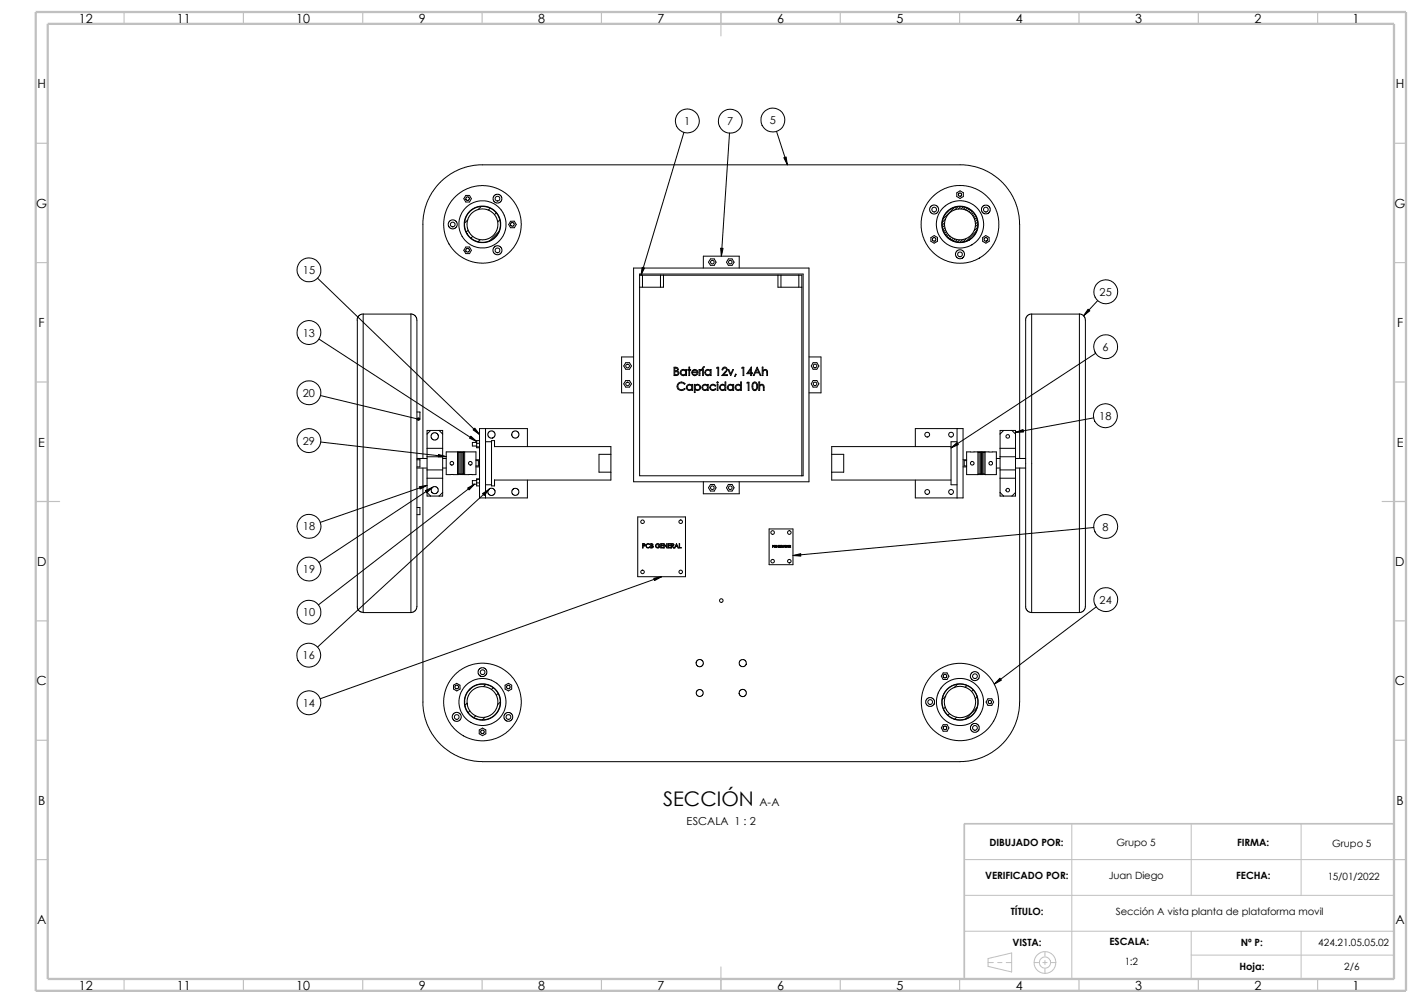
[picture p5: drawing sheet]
<svg xmlns="http://www.w3.org/2000/svg" width="420mm" height="297mm" viewBox="0 0 420 297" stroke-linecap="round" stroke-linejoin="round" font-family="sans-serif">
<g fill="none" stroke="#c0c0c0" stroke-width=".3">
<path d="M285.6 254.6h127.3M285.6 243.9h127.3v46h-127.3zM317.5 243.9v46M352.8 243.9v21.2M385.4 243.9v21.2M285.6 275.8h127.3M285.6 265.1h127.3M352.8 275.8v14.1M385.4 275.8v14.1M292.7 285h1.5M292.7 283.8l6.9-1.6v5.6l-6.9-1.6zM295.5 285h1.3"/>
<path d="M298 285h1.6M306.3 285h1.3M308.9 285h1.2M309.5 281.8v1.3M309.5 284.4v1.3M309.5 286.9v1.3M311.4 285h1.4M352.8 282.8h60.1"/>
<circle cx="309.5" cy="285" r="3.2"/>
<circle cx="309.5" cy="285" r="1.68"/>
</g>
<g fill="none" stroke="#c0c0c0" stroke-width=".34">
<path d="M36.7 3.6v3.5M72.1 3.6v3.5M107.4 3.6v3.5M142.8 3.6v3.5M178.1 3.6v3.5M213.5 3.6v7M248.9 3.6v3.5M284.2 3.6v3.5M319.6 3.6v3.5M354.9 3.6v3.5M390.3 3.6v3.5M10.6 42.4h3.5"/>
<path d="M412.9 42.4h3.5M10.6 77.8h3.5M412.9 77.8h3.5M10.6 113.1h3.5M412.9 113.1h3.5M10.6 148.5h7.1M409.4 148.5h7M10.6 183.9h3.5M412.9 183.9h3.5M10.6 219.2h3.5M412.9 219.2h3.5M10.6 254.6h3.5"/>
<path d="M412.9 254.6h3.5M36.7 289.9v3.5M72.1 289.9v3.5M107.4 289.9v3.5M142.8 289.9v3.5M178.1 289.9v3.5M213.5 286.3v7.1M248.9 289.9v3.5M284.2 289.9v3.5M319.6 289.9v3.5M354.9 289.9v3.5M390.3 289.9v3.5"/>
</g>
<path d="M412.9 243.9h-127.3v46" fill="none" stroke="#c0c0c0" stroke-width=".47"/>
<path d="M10.6 3.6h405.8v289.8h-405.8zM14.1 7.1h398.8v282.8h-398.8z" fill="none" stroke="#c0c0c0" stroke-width=".68" stroke-linecap="butt"/>
<g fill="none" stroke="#000" stroke-width=".3">
<path d="M202.6 39.2l-12.7 42.3M216.1 39.4l-2.4 36.5M230 38.9l3.2 9.9M138 57.9h1.1l.5 .9-.5 1h-1.1l-.6-1zM146.2 59.5l-.1-1 .6-.8 1-.2 .8 .7 .1 .9-.6 .9-1 .1-.8-.6M283.4 57.1l1-.6 .9 .6v1.1l-.9 .6-1-.6zM125.2 66.4l.2-2.3 1-4 1.4-2.9 1.6-2.1 2.1-2.2 3.2-2.1 3.1-1.3 2.7-.6 144.9-.1 3.4 .6 1.9 .6 3.8 2 2 1.6 1.4 1.5 1.4 1.9 1.3 2.5 .6 1.8 .6 2.8 .2 2.4v69.3M125.3 66.5v69.3M132.9 67.1l-.1-1 .6-.8 1.1-.1 .8 .5 .1 1.1-.6 .8-1.1 .1-.7-.6M136.9 70l-.9-2.5 .1-2.7 1.1-2.5 2.1-1.9 2.5-.9 2.8 .1 2.4 1.2 1.9 2.1 .9 2.5-.1 2.7-1.2 2.5-2 1.9-2.5 .9-2.8-.2-2.4-1.1-1-.9-.9-1.2M138 73.2h1.1l.5 .9-.5 1h-1.1l-.6-1zM138 68.5h.1"/>
<path d="M138.6 65.1l-.9 .9M138.6 68.2l-.5 .5M138.8 69.7v.1M138.9 68.8l1.1 1.2 1.7 .9 1.8 .1 1.7-.6 1.2-1 .9-1.8 .1-1.7-.5-1.8-1.5-1.5-1.6-.7h-1.8l-1.5 .6-1.4 1.4-.7 1.7v1.7l.6 1.5M140 70l-.5 .5M142.2 71l-.6 .6M142.5 61.2l-.9 .9M145.2 61.7l-.6 .5M146.2 74.8l-.1-1.1 .5-.8 1.1-.1 .8 .6 .1 1.1-.6 .8-1 .1-.8-.6M147 63l-.5 .5M147.8 64.4h.1M147.8 68.5l-2.8 2.9"/>
<path d="M148 65.1l-.6 .6M148.5 62.2h.1M149.4 63.8h.1M151.2 65.5h1.1l.6 1-.5 .9h-1.2l-.5-.9zM187.7 79.4h51.9v63.3h-51.9zM208.3 79.4v-3.5h10.6v3.5M210.4 76.7h1.1l.6 .9-.6 1h-1.1l-.6-1zM215.7 76.7h1.1l.6 .9-.6 1h-1.1l-.5-1zM275.7 70.4l1-.6 1 .5v1.2l-1 .5-1-.5zM279.7 66.8l-.6 .6M279.8 66l-.7 .7M279.9 67.5l-.6 .5"/>
<path d="M280 64.9l-.9 1M280 68.1l-.5 .5M280.1 61h.1M280.3 68.6l-.6 .5M280.6 69.1l-.5 .5M280.9 62.4l-.6 .6M280.9 69.6l-.5 .5M281.3 69.9l-.5 .5M281.6 60.1h.1M281.7 61.9h.1M281.8 70.3l-.5 .5M282.3 70.6l-.5 .5"/>
<path d="M282.7 61.4l-3.4 3.5M282.8 70.8l-.5 .6M283 61.3h.1M283.5 71l-.6 .6M283.7 61.2l-.9 .9M284.2 71.1l-.7 .6M284.6 61.2l-.8 .7M285 71l-.7 .8M285.3 61.3l-.7 .6M285.7 71.6h.1M285.9 61.4l-.6 .6M286.1 70.7l-1 1"/>
<path d="M286.5 61.6l-.6 .6M287 61.9l-.5 .5M287.5 62.2l-.5 .5M287.9 62.6l-.5 .5M288.3 62.9l-.5 .6M288.7 63.4l-.5 .5M289 63.9l-.5 .5M289.2 64.4l-.5 .6M289.3 68.3l-3.1 3.2M289.4 65l-.6 .6M289.6 65.7l-.7 .6M289.6 67.3l-1 1"/>
<path d="M289.6 66.4l-.7 .7M291 70.4l1-.6 .9 .5 .1 1.2-1 .5-1-.5zM94.1 82.4l47.9 46.3M105.8 94.8v85.2l.7 1 1.1 .4M107.6 93l-1.2 .4-.5 .7-.2 .7M107.6 93v88.4h14.1M107.6 93h14.1v88.4M121.7 93l.6 .1 .8 .5 .4 1.2v84.8l-.1 .7-.5 .7-1.2 .4M189.4 81.2h48.5v59.7h-48.5zM189.4 81.5h48.1v59.4M190.3 81.5v3.5M195.6 81.5v3.5"/>
<path d="M196.5 81.5v3.5h-7.1M230.4 81.5v3.5h7.1M231.3 81.5v3.5M236.6 81.5v3.5M305.6 93h14.1v88.4M305.6 93l-.7 .1-.7 .5-.4 1.2v85.2l.6 1 1.2 .4M305.6 93v88.4M319.7 93l.6 .1 .8 .5 .4 1.2v84.8l-.1 .7-.6 .7-1.1 .4M325.1 89l-4.2 4.5M94.5 100.4l46.7 30.3M95 117.1l28.9 7M185.3 107.4h1.1l.6 1-.6 .9h-1.1l-.6-.9z"/>
<path d="M185.3 112.7h1.1l.6 1-.6 .9h-1.1l-.6-.9zM187.7 105.7h-3.6v10.6h3.6M199.6 108.8h.5a.64 .64 0 0 1 .7 .3 .64 .64 0 0 1-.2 .8 .68 .68 0 0 1 .5 .8 .68 .68 0 0 1-.8 .5h-.7zM199.9 109l.7 .1v.5l-.7 .2zM199.9 110.1a.55 .55 0 0 1 .7 0 .55 .55 0 0 1 0 .8l-.7 .1zM201 113.4a1.36 1.36 0 0 1 1.9 .2l-.2 .2a1.09 1.09 0 0 0-1.6-.2 1.09 1.09 0 0 0 0 1.6 1.09 1.09 0 0 0 1.6-.2l.2 .1a1.3 1.3 0 0 1-1.9 .2 1.3 1.3 0 0 1 0-1.9zM201.8 109.6a.9 .9 0 0 1 1.3 .2v-.4h.2v1.8h-.2v-.3a.93 .93 0 0 1-1.4 .1 .93 .93 0 0 1 .1-1.4zM203.6 114a.9 .9 0 0 1 1.3 .2v-.4h.2v1.8h-.2v-.3a.93 .93 0 0 1-1.3 .1 .93 .93 0 0 1 0-1.4zM204 108.7h.3v.7h.3v.2h-.3v1.6h-.3v-1.6h-.2v-.2h.2zM205.1 109.7a.91 .91 0 0 1 1-.2 .91 .91 0 0 1 .6 .9h-1.6l.4 .6 1.1-.3a.91 .91 0 0 1-1.3 .4 .91 .91 0 0 1-.2-1.4zM205.4 109.8l.6-.2 .5 .6h-1.4zM205.7 113.8h.2v.4a.92 .92 0 0 1 1.3-.2 .92 .92 0 0 1 0 1.4 .92 .92 0 0 1-1.3-.1v.9h-.2z"/>
<path d="M207.1 109.4h.2v.3l.6-.2a.8 .8 0 0 0-.6 1.1v.6h-.2zM208.1 109.4h.2v1.8h-.2zM208.2 114a.9 .9 0 0 1 1.3 .2v-.4h.3v1.8h-.3v-.3a.93 .93 0 0 1-1.3 .1 .93 .93 0 0 1 0-1.4zM208.3 108.6h.4l-.7 .5zM209.1 109.6a.9 .9 0 0 1 1.3 .2v-.4h.2v1.8h-.2v-.3a.93 .93 0 0 1-1.4 .1 .93 .93 0 0 1 .1-1.4zM210.6 114a1.01 1.01 0 0 1 1.4 .2l-.2 .1a.75 .75 0 0 0-1.1-.2 .75 .75 0 0 0 0 1.2 .75 .75 0 0 0 1.1-.2l.2 .1a.95 .95 0 0 1-1.4 .2 .95 .95 0 0 1 0-1.4zM212.4 108.8h.5v2.4h-.3v-2.2h-.3zM212.4 113.8h.2v1.8h-.2zM213.4 114a.9 .9 0 0 1 1.4 .2v-1.1h.2v2.5h-.2v-.3a.93 .93 0 0 1-1.4 .1 .93 .93 0 0 1 0-1.4zM214.2 108.9a.82 .82 0 0 1 1.2 .3 .82 .82 0 0 1-.5 1.1l-.6 .7h1.1v.2h-1.6a2.8 2.8 0 0 0 1.4-1.8 .55 .55 0 0 0-.6-.4 .55 .55 0 0 0-.5 .5h-.2zM215.6 109.4h.3l.6 1.3 .5-1.3h.3l-.9 1.8zM215.8 114a.85 .85 0 0 1 1.2 .2v-.4h.3v1.8h-.3v-.3a.92 .92 0 0 1-1.3 .1 .92 .92 0 0 1 .1-1.4z"/>
<path d="M216.4 111.2h.1M217.8 110.8l.3 .1-.4 .6zM218.1 114a.9 .9 0 0 1 1.3 .2v-1.1h.2v2.5h-.2v-.3a.93 .93 0 0 1-1.4 .1 .93 .93 0 0 1 .1-1.4zM219.8 108.8h.5v2.4h-.2v-2.2h-.4zM221.4 113.2h.4v2.4h-.2v-2.2h-.4zM222.3 109.3v1.1h-.7zM222.5 108.7v1.7h.3v.3h-.3v.5h-.2v-.5h-1.1zM223.1 113.2h.3a1.27 1.27 0 0 1 1 1.2 1.27 1.27 0 0 1-1 1.3 1.76 1.76 0 0 1-.3-2.5zM223.1 113.6l.5-.2a1.08 1.08 0 0 1 .6 1 1.08 1.08 0 0 1-.8 1l-.4-.7zM224.2 108.8l1.2 2.4h-.2l-.4-.8h-1.1l-.3 .8h-.3zM224.3 109.3l.4 .9h-.9zM224.7 113.1h.3v1.1a.72 .72 0 0 1 1.1-.2l.2 .4v1.2h-.2v-.8a.62 .62 0 0 0-.7-.8 .62 .62 0 0 0-.4 1v.6h-.3z"/>
<path d="M225.8 108.7h.2v1.1l.7-.4 .5 .3 .1 1.5h-.2v-.8a.63 .63 0 0 0-.7-.8 .63 .63 0 0 0-.4 1v.6h-.2zM239.6 105.7h3.6v10.6h-3.6M240.8 107.4h1.1l.6 1-.6 .9h-1.1l-.5-.9zM240.8 112.7h1.1l.6 1-.6 .9h-1.1l-.5-.9zM324.5 104.6l-42.8 28M95 130.9l37.2 4.3M123.5 122h.9v.4v1.7h-.9M123.5 136.1h.9M123.5 135.8h3M123.5 138.6h3M124.4 136.1v.1M124.4 136.2v2.1h-.9"/>
<path d="M125.3 138.6l.1 71.7 1 3.9 1.6 3.1 2.7 3.4 2 1.6 2 1.3 3.7 1.4 4.5 .6h141.5l2.3-.2 4-1 2.9-1.5 2.1-1.5 2.2-2.2 1.4-1.9 1.3-2.5 .8-2.4 .6-4.5v-69.3M126.5 132.8h4.6M126.5 135.3h4.6M126.5 139.1h4.6M126.5 132.8v-5.3h4.6v5.3M126.5 135.3v3.8M126.5 132.8v2.5M126.5 139.1v2.5M127.6 127.5l-1.1 1M130 127.5l1.1 1M131.1 132.8v2.5M131.1 139.1v2.5"/>
<path d="M131.1 135.8h1.1M131.1 138.6h1.1M131.1 135.3v3.8M135.5 133.8h-3.3v6.7h3.3M135.5 133.8v6.7M135.5 133.8l.2 .2 .1-.2M135.8 133.8v6.7M135.9 133.8l.2 .2 .1-.2M136.2 133.8l.2 .2 .2-.2M136.2 133.8v6.7M136.6 133.8v6.7M136.6 133.8l.1 .2 .2-.2v6.7"/>
<path d="M136.9 133.8l.2 .2 .2-.2M137.3 133.8l.2 .2 .1-.2M137.3 133.8v6.7l.2-.1 .1 .1M137.6 133.8h3.4v6.7h-3.4M137.6 133.8v6.7M141 136.4h.7v1.6h-.7M141 136.1h1M141 138.3h1M141.2 131h-1.3v1.1h1.3M141.2 131.3h.8M141.2 132.3h.8M142 130.5h-.8v2.1h.8"/>
<path d="M143.8 130.8h1.8M143.8 126.9v20.5M146.5 132.2h34.4v2.3M146.5 132.3v-1.8h-.9v13.4h.9v-1.8M156.2 132.2v-5.3h-14.2v20.5h14.2v-5.2M180.9 139.8v2.4h-34.4M180.9 134.5h-3.5v5.3h3.5M180.9 134.5v5.3M246.3 139.8v2.4h35.4M246.3 134.5h3.6v5.3h-3.6M246.3 134.5v5.3M271.1 132.2v-5.3h14.1v20.5h-14.1v-5.2"/>
<path d="M281.7 132.2h-35.4v2.3M283.5 130.8h-1.8v12.8h1.8M283.5 126.9v20.5M285.2 136.1h1.1M285.2 138.3h1.1M286.3 136.4h-.7v1.6h.7M289.6 133.8v6.7M289.6 133.8l-3.3 .1v6.6h3.3M289.6 133.8l.2 .2 .2-.2v6.7M290 133.8l.2 .2 .2-.2M290.4 133.8v6.7v-.1l.3 .1M290.4 133.8l.1 .2 .2-.2"/>
<path d="M290.7 133.8v6.7M290.7 133.8l.2 .2 .1-.2M291 133.8v6.7M291.1 133.8l.2 .2 .1-.2M291.4 133.8v6.7M291.4 133.8l.2 .2 .2-.2M291.8 133.8v6.7M291.8 133.8h3.3v6.7h-3.3M295.1 135.8h1.1M295.1 138.6h1.1M296.2 132.8v2.5M296.2 139.1v2.5"/>
<path d="M296.2 132.8h4.6M296.2 135.3h4.6M296.2 139.1h4.6M296.2 132.8v-5.3h4.6v5.3M296.2 135.3v3.8M297.3 127.5l-1.1 1M299.7 127.5l1.1 1M300.8 135.8h3M300.8 138.6h3M300.8 135.3v3.8M300.8 132.8v2.5M300.8 139.1v2.5"/>
<path d="M323.9 123.7l-23.1 4.3M123.5 150.3h.9v2.1h-.9M126.5 141.6h4.6M126.5 141.6v5.3h4.6v-5.3M126.5 145.8l1.1 1.1M126.5 143.7l-31.6 11M128.1 144.3l-33.6 22.2M131.1 145.8l-1.1 1.1M135.5 140.5l.1-.1 .2 .1M135.8 140.5l.1-.2 .4 .2M136.2 140.5l.1-.1 .3 .1M136.6 140.5v-.1l.3 .1"/>
<path d="M136.9 140.5l.1-.2 .3 .2M140.5 143.4l-46.2 35.7M141.2 142.3h-1.3v1.1h1.3M141.2 143h.8M141.2 141.9h.8M142 141.8h-.8v2.1h.8M143.8 143.6h1.8M144.9 144.9l-50.8 46.7M188.9 153.1h14.1v17.7h-14.1zM208.3 142.7v3.5h10.6v-3.5M210.4 143.5h1.1l.6 .9-.6 1h-1.1l-.6-1zM215.7 143.5h1.1l.6 .9-.6 1h-1.1l-.5-1z"/>
<path d="M227.8 156.6h7.1v10.6h-7.1zM289.6 140.5l.1-.1 .3 .1M290 140.5l.1-.2 .3 .2M290.7 140.5v-.1l.3 .1M291 140.5l.1-.2 .4 .2M291.4 140.5l.1-.1 .3 .1M296.2 141.6v5.3h4.6v-5.3M296.2 141.6h4.6M296.2 145.8l1.1 1.1M300.8 145.8l-1.1 1.1M324 156.2l-89.1 8.3M190.3 161a.44 .44 0 0 1 .6-.1 .44 .44 0 0 1 .1 .6 .44 .44 0 0 1-.5 .2l-.2 .6z"/>
<path d="M190.5 161.1l.4 .1 .1 .3h-.5zM191.3 161.3l.4-.3 .8 .2a.58 .58 0 0 0-.8-.1 .58 .58 0 0 0-.2 .7 .58 .58 0 0 0 .7 .3l.3-.1a.67 .67 0 0 1-.9 .2 .67 .67 0 0 1-.3-.9zM192.7 161l.6 .1v.5a.35 .35 0 0 1 .2 .4 .35 .35 0 0 1-.4 .3h-.4zM192.9 161.1l.4 .3-.4 .1zM192.9 161.7a.28 .28 0 0 1 .4 0 .28 .28 0 0 1 0 .4h-.4zM194.4 161.1l.4-.1 .6 .2a.62 .62 0 0 0-.9 0 .62 .62 0 0 0 0 .9h.5l.3-.3-.4-.2h.6a.65 .65 0 0 1-1 .6 .65 .65 0 0 1-.1-1.1zM195.7 161h.7l-.6 .1v.4h.6l-.6 .1v.5l.6 .2h-.7zM196 170.8l-101.2 36.1M196.6 161h.1M196.6 161l.9 1 .1-1v1.3M196.6 161v1.3l.1-1 .9 1M197.6 162.3h.1"/>
<path d="M197.9 161h.7l-.6 .1v.4h.6l-.6 .1v.5l.6 .2h-.7zM198.8 161a.45 .45 0 0 1 .6 0 .45 .45 0 0 1 0 .6l-.3 .1 .5 .6-.6-.6-.2 .6zM198.9 161.1l.5 .1 .1 .3h-.6zM200.4 161l.6 1.3-.3-.5h-.6l-.3 .5zM200.4 161.2l.2 .5h-.4zM200.4 161h.1M201.2 161l.1 1.1 .5 .2h-.6zM228.8 161.5l.3 .1h-.2v.5zM228.9 161.8l.2-.1zM229.3 161.5l.4 .1h-.4a.27 .27 0 0 0 .1 .4 .27 .27 0 0 0 .3 0h-.4zM229.8 161.5h.3l-.1 .6h-.2zM229.9 161.6h.1l-.1 .2"/>
<path d="M229.9 161.8h.1M229.9 161.8l.2 .1-.2 .1M230.5 161.5h.3l-.3 .1v.4l.3 .1h-.3zM230.5 161.8h.3M230.8 161.8h.1M230.8 161.5h.1M230.9 161.5l-.1 .6h.3l-.2-.1M231.2 161.5h.3l-.3 .1v.4l.3 .1h-.3zM231.2 161.8h.3M231.5 161.8h.1M231.6 161.5l.2 .4 .2-.4-.2 .6zM231.8 162.1h.1"/>
<path d="M232.2 161.8l.1-.2 .1 .2M232.2 161.8l.3 .1M232.3 161.5h.1M232.3 161.5l-.2 .6 .1-.2M232.3 161.5l.3 .6-.1-.2M232.7 161.5a.29 .29 0 0 1 .4 .3 .29 .29 0 0 1-.4 .3zM232.7 161.6h.1M232.7 162h.1M232.7 161.6v.4M232.7 161.6h.2M232.9 161.6l.1 .2-.3 .2M233.8 161.5l.4 .1-.1 .2v-.2h-.2v.5z"/>
<path d="M233.9 161.8l.3 .3zM324.7 179.7l-30.2 22.9M206.2 196.3l.2 .7 .7 .4 .8-.2 .4-.7-.2-.8-.8-.4-.7 .2-.4 .8M279.4 199.3h1.1l.6 .9-.6 1h-1.1l-.6-1zM305.6 181.4h14.1M134.3 202.9l1-.5 .9 .5 .1 1.1-1 .6-1-.6zM137.2 217.9l-2.2-1.7-1.5-1.7-1-1.6-.8-2.4-.3-2.1v-1.6l.5-2.3 1-2.3 1.7-2.3 1.7-1.4 1.6-1 2.4-.8 2-.3h1.7l2.3 .5 2.3 1 2.2 1.7 1.5 1.7 .9 1.6 .9 2.3 .3 2.1-.1 1.7-.4 2.2-1 2.4-1.7 2.2-1.7 1.5-1.6 .9-2.4 .9-2 .3-1.7-.1-2.3-.4-2.3-1M137.6 207.8h.1M137.8 209.2h.1M138.3 208.4l.6 1.8 1.4 1.4 1.3 .7 1.8 .1 1.8-.6 1.4-1.3 .7-1.3 .1-1.9-.5-1.7-1.4-1.5-1.3-.6-1.8-.2-1.8 .6-1.5 1.3-.7 1.7v1.5M138.3 208.2l-.6 .6M139.1 210.5l-.5 .5"/>
<path d="M139.4 214l-1.9-1.7-1.2-2.2-.4-2.7 .4-1.7 .5-1.3 1.7-1.9 2.2-1.2 2.6-.4 1.8 .4 1.2 .5 2 1.7 1.2 2.2 .4 2.6-.4 1.8-.5 1.2-1.7 2-2.2 1.2-2.6 .3-1.8-.3-1.2-.5M139.5 203.8l-.6 .7M140.9 212l-.6 .5M141.9 216.2l1-.6 1 .6v1.1l-1 .5-1-.5zM142.2 200.2l-.6-.9 .2-1 .8-.6 1 .2 .6 .8-.1 1-.9 .6-.9-.1M142.6 217.2l.4 .1 .4-.3v-.4l-.4-.4-.4 .1-.2 .3 .3 .6M143.6 212.4l-.8 .8M143.8 202.7l-.6 .6M145.6 201.4h.1M146.1 203.6l-.5 .5M147.2 202.3h.1M147.6 205.3l-.6 .5"/>
<path d="M148.3 208h.1M148.3 207.8l-.8 .8M149.6 202.9l1-.5 1 .5v1.1l-1 .6-1-.6zM149.9 213.4l-.6-.8 .1-1 .8-.6 1 .1 .6 .9-.1 .9-.8 .7-1-.2M206.3 204.7l-.1 .8 .5 .6 .9 .1 .6-.5v-.8l-.4-.6-.9-.1-.5 .5M218.9 205.4l.4 .7 .8 .2 .8-.4 .2-.8-.5-.8-.7-.2-.8 .5-.2 .8M277.9 205.2h.1M278.8 203.7h.1M279.4 214.6h1.1l.6 1-.6 .9h-1.1l-.6-.9zM279.4 209.9h.1M279.7 210.5l1.3 1.5 1.8 1 1.9 .2 2.3-.7 1.5-1.3 .9-1.8 .2-2.3-.6-1.9-1.3-1.5-1.8-.9-2.4-.2-1.9 .7-1.4 1.3-1 1.7-.1 2.4 .6 1.8M280 209.4l-.6 .5"/>
<path d="M280.1 211.1h.1M280.1 206.1l-1 1M280.3 210.2l1.2 1.4 1.7 .8 1.8 .1 1.6-.6 1.4-1.2 .8-1.7 .1-1.8-.4-1.4-1.1-1.4-1.4-.9-1.9-.3-1.8 .5-1.7 1.4-.8 1.7-.1 1.8 .6 1.6M281.3 211.3l-.5 .5M283.3 212.4l-.5 .6M283.5 202.6l-.9 1.1M286.4 203l-.6 .5M288.2 204.3l-.5 .5M289.3 205.9h.1M289.4 206.3l-.6 .6M289.4 209.5l-3.4 3.4M292.6 206.9h1.2l.5 1-.5 1h-1.2l-.5-1z"/>
<circle cx="203.6" cy="35.8" r="3.5"/>
<circle cx="216.3" cy="35.9" r="3.5"/>
<circle cx="228.9" cy="35.6" r="3.6"/>
<circle cx="138.5" cy="58.8" r=".53"/>
<circle cx="147.4" cy="58.8" r=".7"/>
<circle cx="284.3" cy="57.6" r=".5"/>
<circle cx="91.5" cy="79.9" r="3.5"/>
<circle cx="134.1" cy="66.5" r=".7"/>
<circle cx="138.5" cy="74.1" r=".55"/>
<circle cx="142.9" cy="66.4" r="5.4"/>
<circle cx="142.9" cy="66.4" r="5.3"/>
<circle cx="142.9" cy="66.4" r="11.5"/>
<circle cx="147.3" cy="74.1" r=".71"/>
<circle cx="151.8" cy="66.5" r=".55"/>
<circle cx="211" cy="77.6" r=".53"/>
<circle cx="216.3" cy="77.6" r=".53"/>
<circle cx="276.7" cy="62.1" r=".71"/>
<circle cx="276.7" cy="62.1" r="1.33"/>
<circle cx="276.7" cy="70.9" r=".54"/>
<circle cx="284.3" cy="75.3" r=".71"/>
<circle cx="284.3" cy="66.5" r="11.5"/>
<circle cx="284.3" cy="75.3" r="1.33"/>
<circle cx="284.3" cy="66.5" r="5.4"/>
<circle cx="284.3" cy="66.4" r="5.3"/>
<circle cx="284.3" cy="66.5" r="7"/>
<circle cx="284.3" cy="66.5" r="4.6"/>
<circle cx="292" cy="62.1" r=".71"/>
<circle cx="292" cy="70.9" r=".54"/>
<circle cx="292" cy="62.1" r="1.31"/>
<circle cx="91.5" cy="98.5" r="3.5"/>
<circle cx="327.5" cy="86.4" r="3.5"/>
<circle cx="91.5" cy="116.3" r="3.5"/>
<circle cx="185.9" cy="113.7" r=".53"/>
<circle cx="185.9" cy="108.4" r=".53"/>
<circle cx="202.4" cy="110.3" r=".7"/>
<circle cx="204.2" cy="114.7" r=".71"/>
<circle cx="206.6" cy="114.7" r=".71"/>
<circle cx="208.8" cy="114.7" r=".71"/>
<circle cx="209.7" cy="110.3" r=".71"/>
<circle cx="212.5" cy="113.3" r=".19"/>
<circle cx="214" cy="114.7" r=".71"/>
<circle cx="216.4" cy="114.7" r=".71"/>
<circle cx="218.6" cy="114.7" r=".71"/>
<circle cx="241.4" cy="113.7" r=".54"/>
<circle cx="241.4" cy="108.4" r=".55"/>
<circle cx="327.5" cy="102.7" r="3.5"/>
<circle cx="91.5" cy="130.5" r="3.5"/>
<circle cx="128.8" cy="129.2" r="1.09"/>
<circle cx="133.8" cy="137.2" r=".54"/>
<circle cx="139.3" cy="137.2" r=".52"/>
<circle cx="145.6" cy="128.7" r="1.08"/>
<circle cx="152.7" cy="128.7" r="1.07"/>
<circle cx="274.6" cy="128.7" r=".71"/>
<circle cx="281.7" cy="128.7" r=".71"/>
<circle cx="288" cy="137.2" r=".53"/>
<circle cx="293.5" cy="137.2" r=".54"/>
<circle cx="298.5" cy="129.2" r=".53"/>
<circle cx="327.4" cy="123.1" r="3.5"/>
<circle cx="91.5" cy="155.9" r="3.5"/>
<circle cx="128.8" cy="145.2" r="1.04"/>
<circle cx="145.6" cy="145.6" r="1.08"/>
<circle cx="152.6" cy="145.7" r="1.04"/>
<circle cx="190.3" cy="154.5" r=".52"/>
<circle cx="201.6" cy="154.5" r=".54"/>
<circle cx="211" cy="144.4" r=".53"/>
<circle cx="216.3" cy="144.4" r=".53"/>
<circle cx="228.8" cy="157.7" r=".54"/>
<circle cx="233.8" cy="157.7" r=".54"/>
<circle cx="274.6" cy="145.7" r=".71"/>
<circle cx="281.7" cy="145.7" r=".71"/>
<circle cx="298.5" cy="145.1" r=".54"/>
<circle cx="327.5" cy="155.9" r="3.5"/>
<circle cx="91.5" cy="168.5" r="3.5"/>
<circle cx="190.3" cy="169.3" r=".52"/>
<circle cx="201.6" cy="169.4" r=".52"/>
<circle cx="213.6" cy="177.9" r=".54"/>
<circle cx="228.8" cy="166.2" r=".53"/>
<circle cx="233.4" cy="161.8" r=".28"/>
<circle cx="233.4" cy="161.8" r=".23"/>
<circle cx="233.8" cy="166.2" r=".52"/>
<circle cx="327.5" cy="177.5" r="3.5"/>
<circle cx="91.4" cy="194" r="3.5"/>
<circle cx="91.5" cy="181.3" r="3.5"/>
<circle cx="142.9" cy="199.1" r=".71"/>
<circle cx="220" cy="196.4" r="1.06"/>
<circle cx="91.5" cy="208.1" r="3.5"/>
<circle cx="135.3" cy="212.3" r="1.34"/>
<circle cx="135.3" cy="212.3" r=".71"/>
<circle cx="135.3" cy="203.4" r=".56"/>
<circle cx="142.9" cy="207.9" r="5.4"/>
<circle cx="142.9" cy="207.9" r="5.3"/>
<circle cx="150.6" cy="203.4" r=".53"/>
<circle cx="150.6" cy="212.3" r=".72"/>
<circle cx="275.5" cy="207.9" r=".71"/>
<circle cx="275.5" cy="207.9" r="1.3"/>
<circle cx="279.9" cy="215.6" r=".55"/>
<circle cx="279.9" cy="200.2" r=".55"/>
<circle cx="284.3" cy="207.9" r="11.5"/>
<circle cx="284.4" cy="207.9" r="5.4"/>
<circle cx="284.4" cy="207.9" r="7"/>
<circle cx="288.7" cy="200.2" r="1.34"/>
<circle cx="288.8" cy="200.2" r=".72"/>
<circle cx="288.8" cy="215.6" r="1.3"/>
<circle cx="288.8" cy="215.5" r=".71"/>
<circle cx="293.2" cy="207.9" r=".5"/>
</g>
<g fill="#000" stroke="#000" stroke-width=".3">
<path d="M232.2 46.7l.6-.2 .4 2.3zM213.4 73.5h.8l-.5 2.4zM190.2 79.2l.7 .2-1 2.1zM322.3 91.6l.5 .4-1.9 1.5zM129.9 134.6l2.3 .6-2.4 .1zM139.4 129.2l1.8 1.5-2.1-.9zM140.1 127.3l.5-.5 1.4 1.9zM281.7 132.6l1.8-1.5 .3 .6zM300.8 128l2.2-.8 .1 .7zM124.2 144.1l2.3-.4-2.1 1.1zM126 145.3l2.1-1-1.7 1.6zM138.5 144.5l2-1.1-1.6 1.7z"/>
<path d="M142.9 146.2l2-1.3-1.5 1.8zM193.6 171.2l2.4-.4-2.1 1.1zM234.9 164.5l2.3-.5v.7zM296.2 200.8l.4 .6-2.1 1.2z"/>
<path d="M123.7 123.8l.5 .1 .1 .3-.4-.1 .4 .1a.37 .37 0 0 1-.6 .2 .37 .37 0 0 1 0-.6z" fill-rule="evenodd"/>
</g>
<text font-size="6" x="196.4" y="238.6">SECCIÓN</text>
<g font-size="3.7">
<text x="23.4" y="6.8">12</text>
<text x="52.4" y="6.8">11</text>
<text x="87.7" y="6.8">10</text>
<text x="124.1" y="6.8">9</text>
<text x="159.4" y="6.8">8</text>
<text x="194.8" y="6.8">7</text>
<text x="230.2" y="6.8">6</text>
<text x="265.5" y="6.8">5</text>
<text x="300.9" y="6.8">4</text>
<text x="336.2" y="6.8">3</text>
<text x="371.6" y="6.8">2</text>
<text x="400.6" y="6.8">1</text>
<text x="11.1" y="26.2">H</text>
<text x="413.4" y="26.2">H</text>
<text x="10.7" y="61.6">G</text>
<text x="413.1" y="61.6">G</text>
<text x="11.4" y="96.9">F</text>
<text x="413.8" y="96.9">F</text>
<text x="11.3" y="132.2">E</text>
<text x="413.7" y="132.2">E</text>
<text x="11" y="167.6">D</text>
<text x="413.3" y="167.6">D</text>
<text x="10.8" y="203">C</text>
<text x="413.1" y="203">C</text>
<text x="11.3" y="238.3">B</text>
<text x="413.6" y="238.3">B</text>
<text x="11" y="273.7">A</text>
<text x="413.3" y="273.7">A</text>
<text x="23.4" y="293.1">12</text>
<text x="52.4" y="293.1">11</text>
<text x="87.7" y="293.1">10</text>
<text x="124.1" y="293.1">9</text>
<text x="159.4" y="293.1">8</text>
<text x="194.8" y="293.1">7</text>
<text x="230.2" y="293.1">6</text>
<text x="265.5" y="293.1">5</text>
<text x="300.9" y="293.1">4</text>
<text x="336.2" y="293.1">3</text>
<text x="371.6" y="293.1">2</text>
<text x="400.6" y="293.1">1</text>
</g>
<g font-size="3.3">
<text x="202.6" y="37">1</text>
<text x="215.4" y="37.1">7</text>
<text x="228" y="36.7">5</text>
<text x="89.7" y="81.1">15</text>
<text x="325.7" y="87.6">25</text>
<text x="89.7" y="99.7">13</text>
<text x="326.6" y="103.9">6</text>
<text x="89.7" y="117.5">20</text>
<text x="325.6" y="124.3">18</text>
<text x="89.7" y="131.7">29</text>
<text x="89.7" y="157.1">18</text>
<text x="326.6" y="157.1">8</text>
<text x="89.7" y="169.7">19</text>
<text x="325.7" y="178.8">24</text>
<text x="89.7" y="182.5">10</text>
<text x="89.6" y="195.2">16</text>
<text x="89.7" y="209.3">14</text>
<text x="224.9" y="238.6">A-A</text>
<text x="203.4" y="244.4">ESCALA 1 : 2</text>
</g>
<g font-size="3">
<text x="293.1" y="250.7">DIBUJADO POR:</text>
<text x="330.7" y="250.7">Grupo 5</text>
<text x="366.4" y="250.7">FIRMA:</text>
<text x="394.6" y="250.7">Grupo 5</text>
<text x="291.8" y="260.4">VERIFICADO POR:</text>
<text x="328.4" y="260.4">Juan Diego</text>
<text x="366.1" y="260.4">FECHA:</text>
<text x="393.2" y="260.6">15/01/2022</text>
<text x="299.4" y="271.1">TÍTULO:</text>
<text x="330.5" y="271.1">Sección A vista planta de plataforma movil</text>
<text x="299.9" y="280">VISTA:</text>
<text x="328.6" y="280">ESCALA:</text>
<text x="367.5" y="280.1">Nº P:</text>
<text x="390.4" y="280.1">424.21.05.05.02</text>
<text x="333.2" y="285.8">1:2</text>
<text x="367.1" y="287.1">Hoja:</text>
<text x="398.1" y="287.1">2/6</text>
</g>
</svg>
